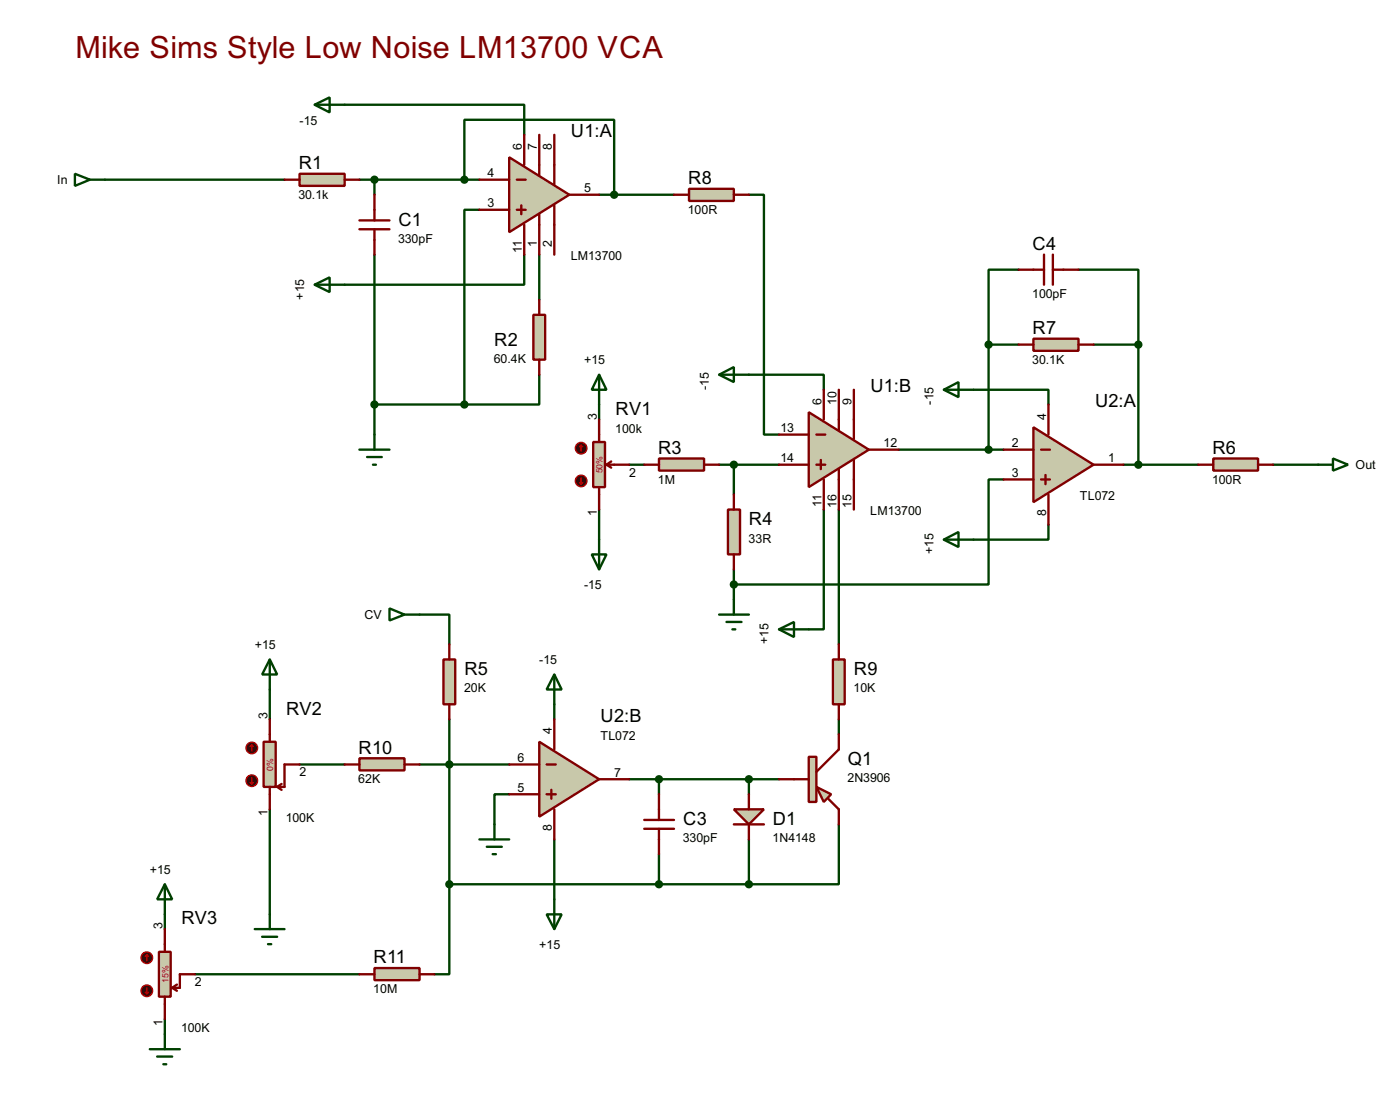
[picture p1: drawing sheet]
<svg xmlns="http://www.w3.org/2000/svg" width="237mm" height="186mm" viewBox="0 0 237 186" stroke-linecap="round" stroke-linejoin="round" font-family="sans-serif">
<g fill="none" stroke="#004000" stroke-width=".4">
<path d="M58.5 17.8h30.4v5.1M17.8 30.5h30.5M61 30.5h20.3M63.5 30.5v2.5M78.8 30.5v-10.2h25.4v12.7M81.3 35.6h-2.5v33M101.6 33h12.7M127 33h2.6v40.7h2.5M63.5 43.2v30.5M88.9 43.2v5.1h-30.4M91.5 43.2v7.6M167.7 58.4h5.1"/>
<path d="M167.7 58.4v17.8M172.8 45.7h-5.1v12.7M182.9 45.7h10.2v12.7M185.5 58.4h7.6M193.1 58.4v20.4M63.5 68.6h15.3M91.5 63.5v5.1h-12.7M101.6 68.6v2.5M106.7 78.8h2.6M122 78.8h10.1M124.5 78.8v5M127 63.5h12.7v2.6"/>
<path d="M152.4 76.2h17.8M165.1 66.1h12.7v2.5M190.5 78.8h12.7M215.9 78.8h7.7M101.6 86.4v5.1M124.5 96.5v5.1M139.7 86.4v20.3h-2.5M142.3 86.4v22.8M170.2 81.3h-2.5v17.8h-43.2M177.8 88.9v2.6h-12.7M45.8 116.9v5M71.2 104.2h5v5"/>
<path d="M94 119.4v2.5M45.8 137.2v17.8M50.8 129.6h7.7M71.2 129.6h15.2M76.2 121.9v28M86.4 134.6h-2.5v5.1M106.7 132.1h25.4M111.8 132.1v2.5M127 132.1v2.5M142.3 139.7v10.2h-15.3M142.3 121.9v2.6M28 155v2.5"/>
<path d="M76.2 149.9v15.2h-2.5M76.2 149.9h50.8M94 142.3v10.1M111.8 144.8v5.1M127 142.3v7.6M28 172.7v2.6M33.1 165.1h27.9"/>
</g>
<path d="M86.4 26.7l10.2 6.3-10.2 6.4z" fill="#c8c8aa" stroke="#800000" stroke-width=".4"/>
<path d="M81.3 30.5h5.1M81.3 35.6h5.1M87.7 30.5h1.5M87.7 35.6h1.5M88.4 34.8v1.5M88.9 22.9v5.1M88.9 38.1v5.1M91.5 22.9v6.8M91.5 36.3v6.9M94 22.9v8.4M94 34.8v8.4M96.6 33h5" fill="none" stroke="#800000" stroke-width=".4"/>
<path d="M137.2 69.9l10.2 6.3-10.2 6.4z" fill="#c8c8aa" stroke="#800000" stroke-width=".4"/>
<path d="M132.1 73.7h5.1M132.1 78.8h5.1M138.5 73.7h1.5M138.5 78.8h1.5M139.2 78v1.5M139.7 66.1v5M142.3 66.1v6.8M142.3 79.5v6.9M144.8 66.1v8.3M144.8 78v8.4M147.4 76.2h5M139.7 81.3v5.1" fill="none" stroke="#800000" stroke-width=".4"/>
<path d="M50.8 29.5h7.7v2h-7.7z" fill="#c8c8aa" stroke="#800000" stroke-width=".4"/>
<path d="M48.3 30.5h2.5M58.5 30.5h2.5M61 38.9h5.1M61 37.4h5.1M63.5 33v4.4M63.5 38.9v4.3" fill="none" stroke="#800000" stroke-width=".4"/>
<g fill="#004000" stroke="#004000" stroke-width=".4">
<circle cx="78.7" cy="30.5" r=".5"/>
<circle cx="63.5" cy="30.5" r=".5"/>
</g>
<path d="M61 76.2h5.1M62.3 77.5h2.5M63.3 78.8h.5M63.5 73.7v2.5" fill="none" stroke="#004000" stroke-width=".4"/>
<path d="M90.5 53.4h2v7.6h-2z" fill="#c8c8aa" stroke="#800000" stroke-width=".4"/>
<path d="M91.5 50.8v2.6M91.5 61v2.5" fill="none" stroke="#800000" stroke-width=".4"/>
<g fill="#004000" stroke="#004000" stroke-width=".4">
<circle cx="63.5" cy="68.6" r=".5"/>
<circle cx="78.7" cy="68.6" r=".5"/>
</g>
<path d="M53.4 17.8l2.5-1.3v2.6zM53.4 17.8h5.1M12.7 29.5l2.6 1-2.6 1zM15.3 30.5h2.5M53.4 48.3l2.5-1.3v2.5zM53.4 48.3h5.1" fill="none" stroke="#004000" stroke-width=".4"/>
<path d="M100.6 74.9h2v7.7h-2z" fill="#c8c8aa" stroke="#800000" stroke-width=".4"/>
<path d="M101.6 71.1v3.8M102.9 78.8l.8 .5M102.9 78.8h3.8M103.7 78.2l-.8 .6M101.6 82.6v3.8" fill="none" stroke="#800000" stroke-width=".4"/>
<circle cx="98.5" cy="76" r="1" fill="#400000" stroke="#f00" stroke-width=".2"/>
<path d="M98.6 75.5l-.3 .2M98.6 75.5l.2 .2M98.6 75.5v1" fill="none" stroke="#f00" stroke-width=".2"/>
<circle cx="98.5" cy="81.5" r="1" fill="#400000" stroke="#f00" stroke-width=".2"/>
<path d="M98.3 81.8l.3 .3M98.6 81v1.1M98.8 81.8l-.2 .3" fill="none" stroke="#f00" stroke-width=".2"/>
<path d="M101.6 63.5l1.3 2.6h-2.5zM101.6 63.5v5.1M100.4 94h2.5l-1.3 2.5zM101.6 91.5v5" fill="none" stroke="#004000" stroke-width=".4"/>
<path d="M111.8 77.7h7.6v2.1h-7.6z" fill="#c8c8aa" stroke="#800000" stroke-width=".4"/>
<path d="M109.3 78.8h2.5M119.4 78.8h2.6" fill="none" stroke="#800000" stroke-width=".4"/>
<path d="M123.5 86.4h2v7.6h-2z" fill="#c8c8aa" stroke="#800000" stroke-width=".4"/>
<path d="M124.5 83.8v2.6M124.5 94v2.5" fill="none" stroke="#800000" stroke-width=".4"/>
<path d="M122 63.5l2.5-1.3v2.6zM122 63.5h5M122 104.2h5M123.2 105.4h2.6M124.2 106.7h.5M124.5 101.6v2.6M132.1 106.7l2.6-1.3v2.6zM132.1 106.7h5.1" fill="none" stroke="#004000" stroke-width=".4"/>
<path d="M175.3 72.4l10.2 6.4-10.2 6.3z" fill="#c8c8aa" stroke="#800000" stroke-width=".4"/>
<path d="M170.2 76.2h5.1M176.6 76.2h1.5M177.8 68.6v5.1M185.5 78.8h5M170.2 81.3h5.1M176.6 81.3h1.5M177.3 80.5v1.6M177.8 83.8v5.1" fill="none" stroke="#800000" stroke-width=".4"/>
<circle cx="124.4" cy="99.1" r=".5" fill="#004000" stroke="#004000" stroke-width=".4"/>
<path d="M160.1 66.1l2.5-1.3v2.5zM160.1 66.1h5M160.1 91.5l2.5-1.3v2.5zM160.1 91.5h5" fill="none" stroke="#004000" stroke-width=".4"/>
<path d="M175.3 57.4h7.6v2.1h-7.6z" fill="#c8c8aa" stroke="#800000" stroke-width=".4"/>
<path d="M172.8 58.4h2.5M172.8 45.7h4.3M177.1 43.2v5.1M178.6 43.2v5.1M178.6 45.7h4.3M182.9 58.4h2.6" fill="none" stroke="#800000" stroke-width=".4"/>
<g fill="#004000" stroke="#004000" stroke-width=".4">
<circle cx="167.6" cy="76.2" r=".5"/>
<circle cx="167.6" cy="58.4" r=".5"/>
<circle cx="193" cy="58.4" r=".5"/>
<circle cx="124.4" cy="78.8" r=".5"/>
</g>
<path d="M223.6 78.8h2.5M226.1 77.7l2.5 1.1-2.5 1z" fill="none" stroke="#004000" stroke-width=".4"/>
<path d="M116.9 32h7.6v2.1h-7.6z" fill="#c8c8aa" stroke="#800000" stroke-width=".4"/>
<path d="M114.3 33h2.6M124.5 33h2.5" fill="none" stroke="#800000" stroke-width=".4"/>
<circle cx="104.1" cy="33" r=".5" fill="#004000" stroke="#004000" stroke-width=".4"/>
<path d="M141.3 111.8h2v7.6h-2z" fill="#c8c8aa" stroke="#800000" stroke-width=".4"/>
<path d="M142.3 109.2v2.6M142.3 119.4v2.5" fill="none" stroke="#800000" stroke-width=".4"/>
<path d="M91.5 125.7l10.1 6.4-10.1 6.3z" fill="#c8c8aa" stroke="#800000" stroke-width=".4"/>
<path d="M86.4 129.6h5.1M86.4 134.6h5.1M92.7 129.6h1.6M92.7 134.6h1.6M93.5 133.9v1.5M94 121.9v5.1M94 137.2v5.1M101.6 132.1h5.1" fill="none" stroke="#800000" stroke-width=".4"/>
<path d="M138.5 133.4l2.5 1.2-1.3 1.3z" fill="#c8c8aa" stroke="#800000" stroke-width=".4"/>
<path d="M137.2 128.3h1.3v7.6h-1.3z" fill="#c8c8aa" stroke="#800000" stroke-width=".4"/>
<path d="M132.1 132.1h5.1M140.5 135.4l1.8 1.8v2.5M142.3 124.5v2.5l-3.8 3.8" fill="none" stroke="#800000" stroke-width=".4"/>
<path d="M124.5 137.2h5.1l-2.6 2.5z" fill="#c8c8aa" stroke="#800000" stroke-width=".4"/>
<path d="M109.3 139h5M111.8 134.6v4.4M124.5 139.7h5.1M127 134.6v2.6M127 139.7v2.6M109.3 140.5h5M111.8 140.5v4.3" fill="none" stroke="#800000" stroke-width=".4"/>
<g fill="#004000" stroke="#004000" stroke-width=".4">
<circle cx="127" cy="132.1" r=".5"/>
<circle cx="111.7" cy="132.1" r=".5"/>
<circle cx="111.7" cy="149.9" r=".5"/>
<circle cx="127" cy="149.9" r=".5"/>
</g>
<path d="M83.9 139.7v2.6M81.3 142.3h5.1M82.6 143.5h2.5M83.6 144.8h.5" fill="none" stroke="#004000" stroke-width=".4"/>
<path d="M75.2 111.8h2v7.6h-2z" fill="#c8c8aa" stroke="#800000" stroke-width=".4"/>
<path d="M76.2 109.2v2.6M76.2 119.4v2.5" fill="none" stroke="#800000" stroke-width=".4"/>
<circle cx="76.2" cy="129.6" r=".5" fill="#004000" stroke="#004000" stroke-width=".4"/>
<path d="M66.1 103.1l2.5 1.1-2.5 1zM68.6 104.2h2.6" fill="none" stroke="#004000" stroke-width=".4"/>
<path d="M205.8 77.7h7.6v2.1h-7.6z" fill="#c8c8aa" stroke="#800000" stroke-width=".4"/>
<path d="M203.2 78.8h2.6M213.4 78.8h2.5" fill="none" stroke="#800000" stroke-width=".4"/>
<circle cx="193" cy="78.8" r=".5" fill="#004000" stroke="#004000" stroke-width=".4"/>
<path d="M94 114.3l1.3 2.6h-2.6zM94 114.3v5.1M92.7 155h2.6l-1.3 2.5zM94 152.4v5.1" fill="none" stroke="#004000" stroke-width=".4"/>
<path d="M61 128.5h7.6v2.1h-7.6z" fill="#c8c8aa" stroke="#800000" stroke-width=".4"/>
<path d="M58.5 129.6h2.5M68.6 129.6h2.6" fill="none" stroke="#800000" stroke-width=".4"/>
<path d="M44.7 125.7h2.1v7.7h-2.1z" fill="#c8c8aa" stroke="#800000" stroke-width=".4"/>
<path d="M45.8 121.9v3.8M45.8 133.4v3.8M47 133.4l.8 .5M47.8 132.9l-.8 .5M50.8 129.6h-2.5v3.8h-1.3" fill="none" stroke="#800000" stroke-width=".4"/>
<circle cx="42.7" cy="126.8" r="1" fill="#400000" stroke="#f00" stroke-width=".2"/>
<path d="M42.7 126.3l-.3 .2M42.7 126.3l.3 .2M42.7 126.3v1" fill="none" stroke="#f00" stroke-width=".2"/>
<circle cx="42.7" cy="132.3" r="1" fill="#400000" stroke="#f00" stroke-width=".2"/>
<path d="M42.4 132.6l.3 .3M42.7 131.8v1.1M43 132.6l-.3 .3" fill="none" stroke="#f00" stroke-width=".2"/>
<path d="M45.8 111.8l1.2 2.5h-2.5zM45.8 111.8v5.1M28 149.9l1.2 2.5h-2.5zM28 149.9v5.1M43.2 157.5h5.1M44.5 158.8h2.5M45.8 155v2.5M45.5 160h.5" fill="none" stroke="#004000" stroke-width=".4"/>
<path d="M63.5 164.1h7.7v2h-7.7z" fill="#c8c8aa" stroke="#800000" stroke-width=".4"/>
<path d="M61 165.1h2.5M71.2 165.1h2.5" fill="none" stroke="#800000" stroke-width=".4"/>
<circle cx="76.2" cy="149.9" r=".5" fill="#004000" stroke="#004000" stroke-width=".4"/>
<path d="M27 161.3h2v7.6h-2z" fill="#c8c8aa" stroke="#800000" stroke-width=".4"/>
<path d="M28 157.5v3.8M28 168.9v3.8M29.2 167.4l.8 .5M30 166.9l-.8 .5M33.1 165.1h-2.6v2.3h-1.3" fill="none" stroke="#800000" stroke-width=".4"/>
<circle cx="24.9" cy="162.3" r="1" fill="#400000" stroke="#f00" stroke-width=".2"/>
<path d="M24.9 161.8l-.2 .3M24.9 161.8l.3 .3M24.9 161.8v1" fill="none" stroke="#f00" stroke-width=".2"/>
<circle cx="24.9" cy="167.9" r="1" fill="#400000" stroke="#f00" stroke-width=".2"/>
<path d="M24.7 168.2l.2 .2M24.9 167.4v1M25.2 168.2l-.3 .2" fill="none" stroke="#f00" stroke-width=".2"/>
<path d="M25.4 177.8h5.1M26.7 179.1h2.5M28 175.3v2.5M27.7 180.4h.5" fill="none" stroke="#004000" stroke-width=".4"/>
<text font-size="5.8" fill="#800000" x="12.8" y="9.8">Mike Sims Style Low Noise LM13700 VCA</text>
<g font-size="3.5">
<text x="96.8" y="23.3">U1:A</text>
<text x="50.7" y="28.6">R1</text>
<text x="116.7" y="31.2">R8</text>
<text x="67.6" y="38.3">C1</text>
<text x="175.1" y="42.3">C4</text>
<text x="83.8" y="58.6">R2</text>
<text x="175.1" y="56.6">R7</text>
<text x="104.4" y="70.3">RV1</text>
<text x="147.6" y="66.5">U1:B</text>
<text x="185.7" y="69.1">U2:A</text>
<text x="111.6" y="76.9">R3</text>
<text x="205.6" y="76.9">R6</text>
<text x="127" y="89.1">R4</text>
<text x="78.8" y="114.5">R5</text>
<text x="144.8" y="114.5">R9</text>
<text x="48.5" y="121.1">RV2</text>
<text x="101.9" y="122.4">U2:B</text>
<text x="60.8" y="127.7">R10</text>
<text x="143.8" y="129.7">Q1</text>
<text x="115.9" y="139.9">C3</text>
<text x="131.1" y="139.9">D1</text>
<text x="30.8" y="156.7">RV3</text>
<text x="63.4" y="163.3">R11</text>
</g>
<g font-size="2.4">
<text x="50.8" y="21.1">-15</text>
<text x="88.5" y="25.4" transform="rotate(-90 88.5 25.4)">6</text>
<text x="91" y="25.4" transform="rotate(-90 91 25.4)">7</text>
<text x="93.6" y="25.4" transform="rotate(-90 93.6 25.4)">8</text>
<text x="9.7" y="31.2">In</text>
<text x="50.6" y="33.7">30.1k</text>
<text x="82.7" y="35.2">3</text>
<text x="82.7" y="30">4</text>
<text x="99.1" y="32.6">5</text>
<text x="67.5" y="41.2">330pF</text>
<text x="91.1" y="41.8" transform="rotate(-90 91.1 41.8)">1</text>
<text x="93.6" y="41.8" transform="rotate(-90 93.6 41.8)">2</text>
<text x="116.7" y="36.3">100R</text>
<text x="88.5" y="42.8" transform="rotate(-90 88.5 42.8)">11</text>
<text x="96.8" y="44.1">LM13700</text>
<text x="51.6" y="50.8" transform="rotate(-90 51.6 50.8)">+15</text>
<text x="175.1" y="50.4">100pF</text>
<text x="83.8" y="61.5">60.4K</text>
<text x="99.1" y="61.7">+15</text>
<text x="175.1" y="61.7">30.1K</text>
<text x="101.2" y="71.1" transform="rotate(-90 101.2 71.1)">3</text>
<text x="120.2" y="66" transform="rotate(-90 120.2 66)">-15</text>
<text x="139.3" y="68.6" transform="rotate(-90 139.3 68.6)">6</text>
<text x="141.9" y="68.6" transform="rotate(-90 141.9 68.6)">10</text>
<text x="144.4" y="68.6" transform="rotate(-90 144.4 68.6)">9</text>
<text x="158.3" y="68.6" transform="rotate(-90 158.3 68.6)">-15</text>
<text x="177.4" y="71.1" transform="rotate(-90 177.4 71.1)">4</text>
<text x="104.4" y="73.3">100k</text>
<text x="132.4" y="73.3">13</text>
<text x="149.9" y="75.8">12</text>
<text x="171.6" y="75.8">2</text>
<text x="106.7" y="80.8">2</text>
<text x="111.6" y="82">1M</text>
<text x="132.4" y="78.3">14</text>
<text x="171.6" y="80.8">3</text>
<text x="188" y="78.3">1</text>
<text x="205.6" y="82">100R</text>
<text x="229.9" y="79.6">Out</text>
<text x="101.2" y="87.5" transform="rotate(-90 101.2 87.5)">1</text>
<text x="139.3" y="86" transform="rotate(-90 139.3 86)">11</text>
<text x="141.9" y="86.1" transform="rotate(-90 141.9 86.1)">16</text>
<text x="144.4" y="86.1" transform="rotate(-90 144.4 86.1)">15</text>
<text x="147.6" y="87.3">LM13700</text>
<text x="177.4" y="87.5" transform="rotate(-90 177.4 87.5)">8</text>
<text x="183.1" y="84.8">TL072</text>
<text x="127" y="92">33R</text>
<text x="158.3" y="94" transform="rotate(-90 158.3 94)">+15</text>
<text x="99.1" y="99.9">-15</text>
<text x="61.8" y="105">CV</text>
<text x="43.2" y="110">+15</text>
<text x="91.5" y="112.6">-15</text>
<text x="130.4" y="109.2" transform="rotate(-90 130.4 109.2)">+15</text>
<text x="78.7" y="117.4">20K</text>
<text x="144.8" y="117.4">10K</text>
<text x="45.4" y="121.9" transform="rotate(-90 45.4 121.9)">3</text>
<text x="93.6" y="124.5" transform="rotate(-90 93.6 124.5)">4</text>
<text x="101.8" y="125.4">TL072</text>
<text x="50.8" y="131.6">2</text>
<text x="87.8" y="129.2">6</text>
<text x="104.2" y="131.7">7</text>
<text x="60.8" y="132.8">62K</text>
<text x="87.8" y="134.2">5</text>
<text x="143.7" y="132.6">2N3906</text>
<text x="45.4" y="138.3" transform="rotate(-90 45.4 138.3)">1</text>
<text x="48.5" y="139.4">100K</text>
<text x="93.6" y="140.9" transform="rotate(-90 93.6 140.9)">8</text>
<text x="115.8" y="142.8">330pF</text>
<text x="131" y="142.8">1N4148</text>
<text x="25.4" y="148.1">+15</text>
<text x="27.5" y="157.5" transform="rotate(-90 27.5 157.5)">3</text>
<text x="91.5" y="160.8">+15</text>
<text x="33.1" y="167.1">2</text>
<text x="27.5" y="173.9" transform="rotate(-90 27.5 173.9)">1</text>
<text x="63.3" y="168.3">10M</text>
<text x="30.7" y="174.9">100K</text>
</g>
<g font-size="1.7" fill="#c00000">
<text x="102.2" y="80.2" transform="rotate(-90 102.2 80.2)">50%</text>
<text x="46.4" y="130.6" transform="rotate(-90 46.4 130.6)">0%</text>
<text x="28.6" y="166.5" transform="rotate(-90 28.6 166.5)">15%</text>
</g>
</svg>
